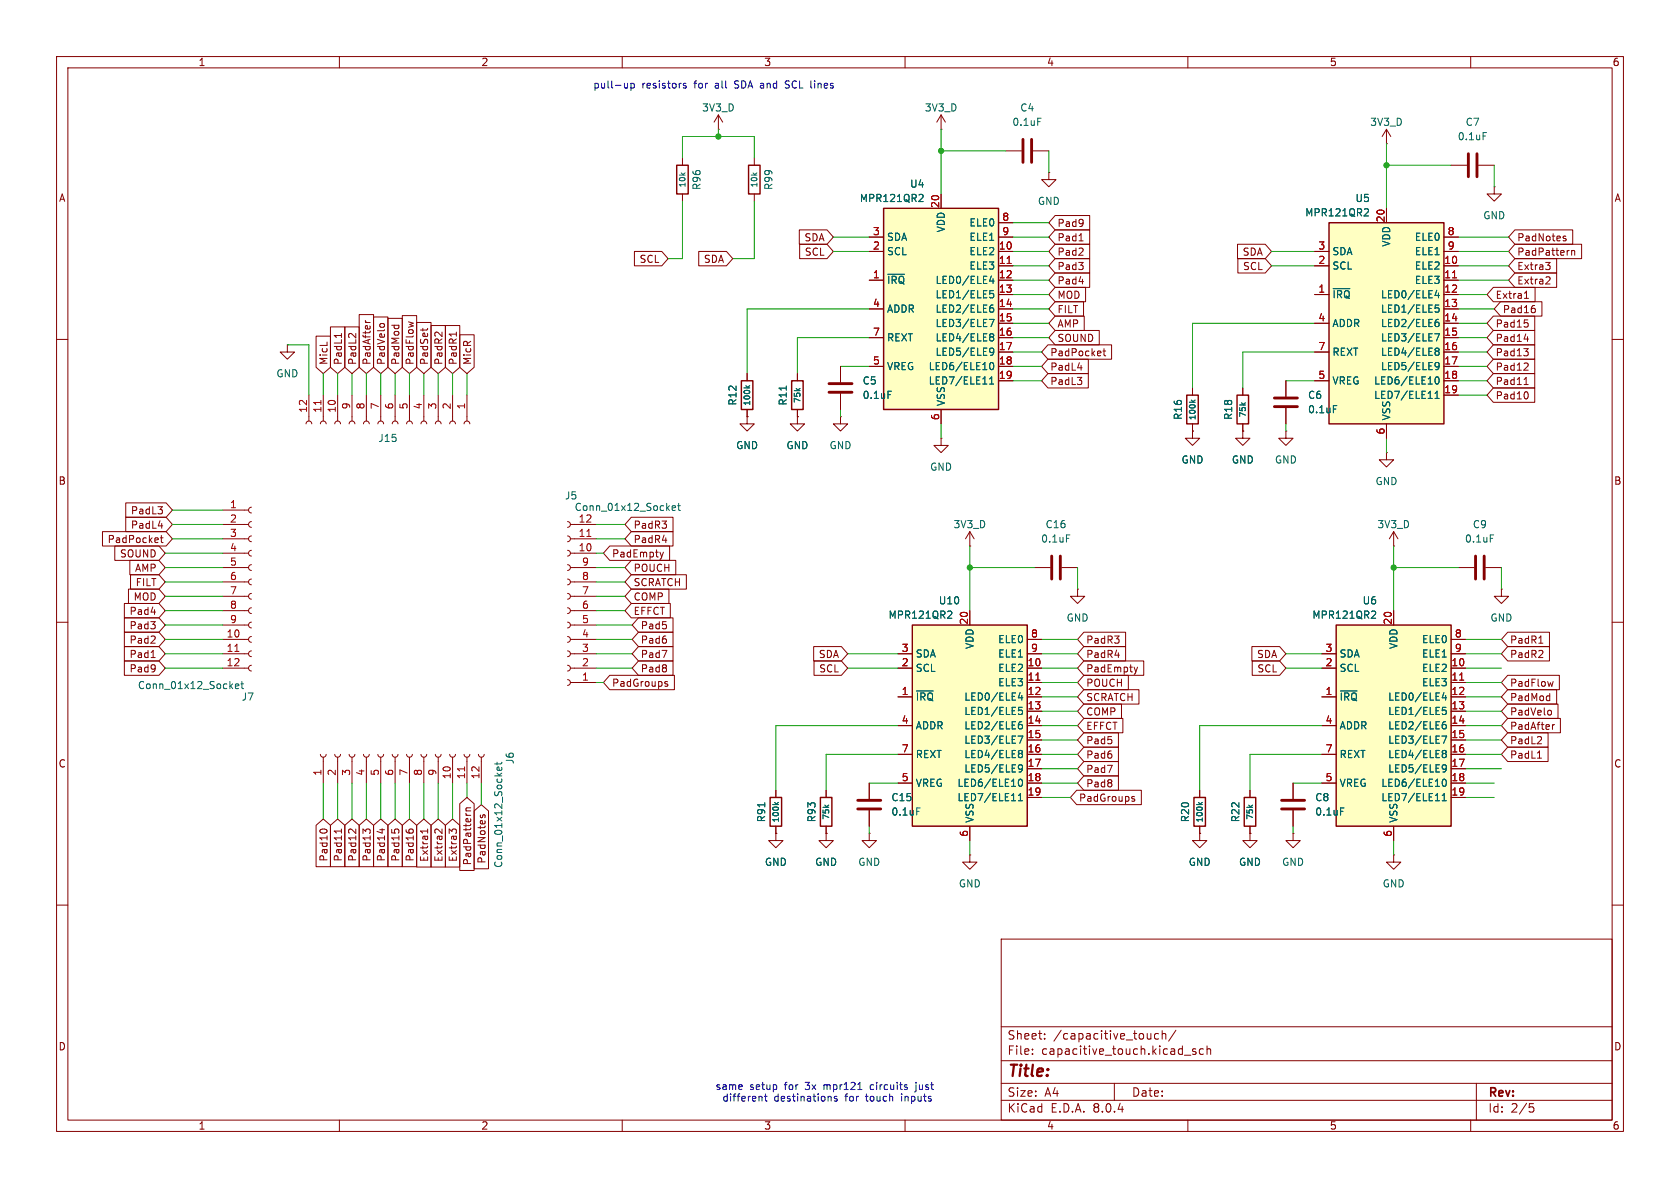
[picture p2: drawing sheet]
<svg xmlns="http://www.w3.org/2000/svg" width="297mm" height="210mm" viewBox="0 0 297 210" stroke-linecap="round" stroke-linejoin="round" font-family="sans-serif">
<g fill="none" stroke="#840000" stroke-width=".18">
<path d="M10 10h277v190h-277zM12 12h273v186h-273zM60 10v2M110 10v2M160 10v2M210 10v2M260 10v2M10 60h2M285 60h2M141 66v1.3M141 72.4v1.3M10 110h2"/>
<path d="M285 110h2M10 160h2M221 147.3v1.3h1.2l-1.2 1.3-1.3-1.3h1.3M221 147.3h.1M285 160h2M177 166h108v32h-108zM60 198v2M110 198v2M160 198v2M177 194.5h108M177 191.5h108M177 187.5h108"/>
<path d="M177 181.5h108M182.5 186.3v.1M182.5 185.5v.1M184.7 183.6v.1M184.7 182.8v.1M197 191.5v3M204.8 182.8l-.4-.1-.3 .3v.4l.1 .2h.6M205.5 182.8l.2-.1 .3 .1 .1 .9M205.5 182.2v1.5M207.9 182.1l-1.3 2M209.4 186.5h1.1M210 198v2"/>
<path d="M211.4 185.5l-.4-.1-.2 .2 .1 .2 .5 .2v.3h-.6M212.7 185.5l-.4-.1-.3 .3v.4l.2 .2h.5M213.4 185.5l.2-.1 .4 .1v.9M213.4 184.9v1.5M260 198v2M261 191.5v6.5M270.4 195.1h.7M270.5 195.7h.4l.3 .3-.2 .5-.5 .1"/>
</g>
<path d="M140 67.3h2v5.1h-2z" fill="none" stroke="#840000" stroke-width=".25"/>
<path d="M139 68.2v.8" fill="none" stroke="#006464" stroke-width=".18"/>
<path d="M236.2 110.5h20.3v35.6h-20.3z" fill="#ffffc2"/>
<path d="M236.2 110.5h20.3v35.6h-20.3z" fill="none" stroke="#840000" stroke-width=".25"/>
<g fill="none" stroke="#840000" stroke-width=".18">
<path d="M256.5 29.2h2.8M261.4 29.2h2.8M264.2 33v1.3h1.2l-1.2 1.3-1.3-1.3h1.3M264.2 33h.1M219.7 76.2v1.3h1.3l-1.3 1.2-1.3-1.2h1.3M219.7 76.2h.1M233.7 118.1h2.5M233.7 115.6h2.5M246.4 108v2.5M256.5 118.1h2.6M256.5 115.6h2.6M256.5 113h2.6"/>
<path d="M233.7 123.2h2.5M233.7 128.3h2.5M233.7 133.4h2.5M233.7 138.4h2.5M256.5 123.2h2.6M256.5 120.7h2.6M256.5 125.7h2.6M256.5 128.3h2.6M256.5 130.8h2.6M256.5 133.4h2.6M256.5 135.9h2.6M256.5 138.4h2.6"/>
<path d="M246.4 146.1v2.5M256.5 141h2.6"/>
</g>
<g fill="none" stroke="#006464" stroke-width=".18">
<path d="M262.2 23.4h.6M243 108l.2 .3-.1 .3-.7 .7h.8M237 122.1h2.9M254.9 130.1h.9l-.6 1.3M255 125h.6M255 125.6l.4-.1 .3 .3-.1 .4h-.6M255.1 128.1h.3l.3 .2-.1 .5h-.5M255.1 132.7h.3l.2 .1 .1 .2-.3 .2M255.1 135.3l.3-.1 .2 .1a.84 .84 0 0 1-.3 1.2h-.2M255.1 137.9l.2-.2a.68 .68 0 0 1 .4 .7 .68 .68 0 0 1-.4 .6l-.2-.1-.1-.4zM255.1 133.1l.1 .1M255.2 133.2h.2"/>
<path d="M255.2 133.2l-.1 .1M255.3 122.4l-.3 .9h.8M255.4 133.2l.3 .2-.1 .4-.2 .1h-.3M255.6 122.9v.9M255.6 127.6h-.4l-.2 .3M255.7 135.7l-.3 .3-.3-.1M255 141.5h.7M255 140.6l.3-.3v1.2"/>
</g>
<path d="M258.1 120.2h.7" fill="none" stroke="#a90000" stroke-width=".18"/>
<path d="M259.6 27.2v4M261.1 27.2v4" fill="none" stroke="#840000" stroke-width=".51"/>
<path d="M156.2 36.8h20.3v35.6h-20.3z" fill="#ffffc2"/>
<path d="M119.6 29.2h2.1v5.1h-2.1zM156.2 36.8h20.3v35.6h-20.3zM209.8 69.9h2v5h-2zM136.1 141h2.1v5.1h-2.1zM145 141h2.1v5.1h-2.1z" fill="none" stroke="#840000" stroke-width=".25"/>
<g fill="none" stroke="#840000" stroke-width=".18">
<path d="M120.6 27.9v1.3M120.6 34.3v1.3M166.4 34.3v2.5M176.5 39.4h2.6M177.8 26.7h2.8M182.6 26.7h2.8M245.1 25.4h.1M245.1 22.9l-.8 1.2M245.1 22.9v2.5M245.1 22.9l.8 1.2M153.7 49.5h2.5M153.7 44.5h2.5"/>
<path d="M153.7 54.6h2.5M153.7 59.7h2.5M153.7 41.9h2.5M176.5 49.5h2.6M176.5 44.5h2.6M176.5 47h2.6M176.5 52.1h2.6M176.5 54.6h2.6M176.5 57.2h2.6M176.5 59.7h2.6M176.5 41.9h2.6M50.8 61v1.2h1.3l-1.3 1.3-1.3-1.3h1.3"/>
<path d="M50.8 61h.1M54.1 74.9l.1-.3 .4-.2 .4 .2 .1 .3M54.6 69.9v4.5M56.6 74.9l.2-.3 .3-.2 .4 .2 .2 .3M57.1 69.9v4.5M59.2 74.9l.1-.3 .4-.2 .3 .2 .2 .3M59.7 69.9v4.5M61.7 74.9l.2-.3 .3-.2 .4 .2 .1 .3M62.2 69.9v4.5M64.3 74.9l.1-.3 .4-.2 .3 .2 .2 .3M64.8 69.9v4.5M66.8 74.9l.1-.3 .4-.2 .4 .2 .1 .3"/>
<path d="M67.3 69.9v4.5M69.3 74.9l.2-.3 .3-.2 .4 .2 .2 .3M69.8 69.9v4.5M71.9 74.9l.1-.3 .4-.2 .3 .2 .2 .3M72.4 69.9v4.5M74.4 74.9l.2-.3 .3-.2 .4 .2 .1 .3M74.9 69.9v4.5M77 74.9l.1-.3 .4-.2 .3 .2 .2 .3M77.5 69.9v4.5M79.5 74.9l.1-.3 .4-.2 .4 .2 .1 .3M80 69.9v4.5M82 74.9l.2-.3 .3-.2 .4 .2 .2 .3"/>
<path d="M82.5 69.9v4.5M153.7 64.8h2.5M166.4 72.4v2.5M176.5 62.2h2.6M176.5 64.8h2.6M176.5 67.3h2.6M210.8 68.6v1.3M210.8 74.9v1.3M245.1 80v1.3h1.3l-1.3 1.3-1.3-1.3h1.3M245.1 80h.1M246.4 96.5h.1M246.4 94l-.8 1.3"/>
<path d="M246.4 94v2.5M246.4 94l.7 1.3M257.8 100.3h2.8M262.6 100.3h2.8M56.6 133.4l.2 .3 .4 .2 .3-.2 .2-.3M57.1 133.9v4.5M59.2 133.4l.1 .3 .4 .2 .4-.2 .1-.3M59.7 133.9v4.5M61.7 133.4l.2 .3 .3 .2 .4-.2 .1-.3M62.2 133.9v4.5M64.3 133.4l.1 .3 .4 .2 .3-.2 .2-.3M64.8 133.9v4.5"/>
<path d="M66.8 133.4l.2 .3 .3 .2 .4-.2 .1-.3M67.3 133.9v4.5M69.3 133.4l.2 .3 .4 .2 .3-.2 .2-.3M69.8 133.9v4.5M71.9 133.4l.1 .3 .4 .2 .4-.2 .1-.3M72.4 133.9v4.5M74.4 133.4l.2 .3 .3 .2 .4-.2 .1-.3M74.9 133.9v4.5M77 133.4l.1 .3 .4 .2 .3-.2 .2-.3M77.5 133.9v4.5M79.5 133.4l.2 .3 .3 .2 .4-.2 .1-.3M80 133.9v4.5"/>
<path d="M82 133.4l.2 .3 .4 .2 .3-.2 .2-.3M82.5 133.9v4.5M84.6 133.4l.1 .3 .4 .2 .4-.2 .1-.3M85.1 133.9v4.5M137.2 139.7v1.3M146 139.7v1.3M153.7 138.4v2.8M137.2 147.3v1.3h1.2l-1.2 1.3-1.3-1.3h1.3M137.2 147.3h.1M137.2 146.1v1.2M146 147.3v1.3h1.3l-1.3 1.3-1.2-1.3h1.2M146 147.3h.1"/>
<path d="M146 146.1v1.2M153.7 147.3v1.3h1.2l-1.2 1.3-1.3-1.3h1.3M153.7 147.3h.1M153.7 143.3v2.8M171.4 151.1v1.3h1.3l-1.3 1.3-1.2-1.3h1.2M171.4 151.1h.1"/>
</g>
<g fill="none" stroke="#006464" stroke-width=".18">
<path d="M162.9 34.4l.3 .2-.1 .3-.7 .7h.8M183.5 20.9h.6M156.9 48.5h3M174.9 56.5h.8l-.5 1.2M175 51.4h.6M175 51.9h.4l.3 .2-.1 .5h-.6M175.1 54.5l.3-.1 .3 .2-.1 .5h-.5M175.1 59.1l.3-.1 .2 .1 .1 .2-.3 .2M175.1 59.5h.1M175.2 59.5h.2M175.2 59.5l-.1 .1M175.3 48.8l-.3 .9h.7"/>
<path d="M175.4 59.5l.3 .3-.1 .3-.2 .2-.3-.1M175.6 49.3v.8M175.6 53.9l-.4 .1-.2 .2M175 67.9h.7M175 67l.3-.4v1.3M175.1 61.6l.3-.1 .2 .2a.84 .84 0 0 1-.3 1.1h-.2M175.1 64.1h.2a.68 .68 0 0 1 .4 .6 .68 .68 0 0 1-.4 .6 .84 .84 0 0 1-.2-1.2zM175.7 62.1l-.3 .2h-.3M210.6 70.7l.4 .4M211.3 70.7l-.4 .3M263.5 94.6h.6M87.9 134.7v.5"/>
<path d="M88.7 135.6v.4l-.2 .2-.6-.1v-.5h.3l.1 .6M88.7 134.7l-.2 .3h-1.1M135.2 141.9v.7M136.9 141.8l.4 .4M137.6 141.8l-.4 .3M162.1 142.8h.6"/>
</g>
<path d="M178 46.6h.8M56.7 70.8v.7M82.1 135.6v.7" fill="none" stroke="#a90000" stroke-width=".18"/>
<path d="M180.8 24.6v4.1M182.4 24.6v4.1M260.9 98.3v4.1M262.4 98.3v4.1M151.6 141.5h4.1M151.6 143h4.1" fill="none" stroke="#840000" stroke-width=".51"/>
<path d="M161.3 110.5h20.3v35.6h-20.3z" fill="#ffffc2"/>
<path d="M132.3 29.2h2.1v5.1h-2.1zM131.1 67.3h2v5.1h-2zM218.7 69.9h2v5h-2zM161.3 110.5h20.3v35.6h-20.3z" fill="none" stroke="#840000" stroke-width=".25"/>
<g fill="none" stroke="#840000" stroke-width=".18">
<path d="M127 22.9h.1M127 20.3l-.8 1.3M127 20.3v2.6M127 20.3l.8 1.3M133.3 27.9v1.3M133.3 34.3v1.3M166.4 22.9h.1M166.4 20.3l-.8 1.3M166.4 20.3v2.6M166.4 20.3l.7 1.3M185.4 30.5v1.3h1.3l-1.3 1.2-1.3-1.2h1.3M185.4 30.5h.1"/>
<path d="M132.1 73.7v1.2h1.2l-1.2 1.3-1.3-1.3h1.3M132.1 73.7h.1M132.1 66v1.3M132.1 72.4v1.3M141 73.7v1.2h1.2l-1.2 1.3-1.3-1.3h1.3M141 73.7h.1M148.6 73.7v1.2h1.3l-1.3 1.3-1.3-1.3h1.3M148.6 73.7h.1M148.6 64.8v2.8M148.6 69.6v2.8M166.4 77.5v1.2h1.2l-1.2 1.3-1.3-1.3h1.3M166.4 77.5h.1"/>
<path d="M210.8 76.2v1.3h1.3l-1.3 1.2-1.3-1.2h1.3M210.8 76.2h.1M219.7 68.6v1.3M219.7 74.9v1.3M227.3 76.2v1.3h1.3l-1.3 1.2-1.2-1.2h1.2M227.3 76.2h.1M39.4 92.7h4.5M39.4 95.3h4.5M39.4 97.8h4.5M39.4 90.2h4.5M44.4 99.8l-.3 .2-.2 .3 .2 .4 .3 .1M44.4 97.3l-.3 .1-.2 .4 .2 .3 .3 .2"/>
<path d="M44.4 94.7l-.3 .2-.2 .4 .2 .3 .3 .2M44.4 92.2l-.3 .2-.2 .3 .2 .4 .3 .1M44.4 89.7l-.3 .1-.2 .4 .2 .3 .3 .2M100.3 92.2l.4 .2 .1 .3-.1 .4-.4 .1M100.3 94.7l.4 .2 .1 .4-.1 .3-.4 .2M100.3 97.3l.4 .1 .1 .4-.1 .3-.4 .2M100.3 99.8l.4 .2 .1 .3-.1 .4-.4 .1M100.8 92.7h4.6M100.8 95.3h4.6M100.8 97.8h4.6M171.4 96.5h.1M171.4 94v2.5"/>
<path d="M171.4 94l-.7 1.3M171.4 94l.8 1.3M39.4 118.1h4.5M39.4 115.6h4.5M39.4 113h4.5M39.4 100.3h4.5M39.4 102.9h4.5M39.4 105.4h4.5M39.4 108h4.5M39.4 110.5h4.5M44.4 117.6l-.3 .2-.2 .3 .2 .4 .3 .1M44.4 115.1l-.3 .1-.2 .4 .2 .3 .3 .2"/>
<path d="M44.4 112.5l-.3 .2-.2 .3 .2 .4 .3 .1M44.4 110l-.3 .1-.2 .4 .2 .3 .3 .2M44.4 107.4l-.3 .2-.2 .4 .2 .3 .3 .2M44.4 104.9l-.3 .2-.2 .3 .2 .4 .3 .1M44.4 102.4l-.3 .1-.2 .4 .2 .3 .3 .2M100.3 102.4l.4 .1 .1 .4-.1 .3-.4 .2M100.3 104.9l.4 .2 .1 .3-.1 .4-.4 .1M100.3 107.4l.4 .2 .1 .4-.1 .3-.4 .2M100.3 110l.4 .1 .1 .4-.1 .3-.4 .2M100.3 112.5l.4 .2 .1 .3-.1 .4-.4 .1M100.3 115.1l.4 .1 .1 .4-.1 .3-.4 .2M100.3 117.6l.4 .2 .1 .3-.1 .4-.4 .1"/>
<path d="M100.8 118.1h4.6M100.8 115.6h4.6M100.8 113h4.6M100.8 100.3h4.6M100.8 102.9h4.6M100.8 105.4h4.6M100.8 108h4.6M100.8 110.5h4.6M158.7 118.1h2.6M158.7 115.6h2.6M171.4 108v2.5M181.6 118.1h2.5"/>
<path d="M181.6 115.6h2.5M181.6 113h2.5M182.9 100.3h2.8M187.7 100.3h2.8M190.5 104.1v1.3h1.3l-1.3 1.3-1.3-1.3h1.3M190.5 104.1h.1M265.4 104.1v1.3h1.3l-1.3 1.3-1.2-1.3h1.2M265.4 104.1h.1M100.3 120.1l.4 .2 .1 .4-.1 .3-.4 .2M100.8 120.7h4.6M158.7 123.2h2.6M158.7 128.3h2.6"/>
<path d="M158.7 133.4h2.6M158.7 138.4h2.6M181.6 123.2h2.5M181.6 120.7h2.5M181.6 125.7h2.5M181.6 128.3h2.5M181.6 130.8h2.5M181.6 133.4h2.5M181.6 135.9h2.5M181.6 138.4h2.5M228.6 138.4v2.8M171.4 146.1v2.5"/>
<path d="M181.6 141h2.5M228.6 143.3v2.8M246.4 151.1v1.3h1.2l-1.2 1.3-1.3-1.3h1.3M246.4 151.1h.1"/>
</g>
<g fill="none" stroke="#006464" stroke-width=".18">
<path d="M131.9 68.2l.4 .4M132.5 68.2l-.3 .3M157 69.2h.6M118.8 89.8l.6-.1v-.2l-.4-.1-.2 .2 .1 .6h.5M119.8 89.4h.5M120 89v1.1l.3 .1M188.5 94.6h.6M168 108l.3 .3-.1 .3-.7 .7h.8M41.6 121.3l.6-.1v-.2l-.4-.1-.2 .2 .1 .6h.5M42.6 120.9h.5M42.8 120.5v1.1l.3 .1M162 122.1h3"/>
<path d="M180 130.1h.8l-.5 1.3M180.1 125h.6M180.1 125.6l.4-.1 .3 .3-.2 .4h-.5M180.2 128.1h.3l.3 .2-.2 .5h-.4M180.2 132.7h.3l.2 .1 .1 .2-.3 .2M180.2 135.3l.3-.1 .2 .1a.84 .84 0 0 1-.3 1.2h-.2M180.2 133.1l.1 .1M180.2 137.8l.1-.1a.68 .68 0 0 1 .5 .7 .68 .68 0 0 1-.5 .6 .84 .84 0 0 1-.1-1.2zM180.3 133.2h.2M180.3 133.2l-.1 .1M180.3 122.4l-.3 .9h.8M180.5 133.2l.3 .2-.1 .4-.2 .1h-.3"/>
<path d="M180.6 122.9v.9M180.6 127.6h-.3l-.2 .3M180.8 135.7l-.3 .3-.3-.1M180 141.5h.8M180 140.6l.4-.3v1.2M237 142.8h.6"/>
</g>
<path d="M103.7 94.8h.8M41.5 115.2h.7M183.1 120.2h.7" fill="none" stroke="#a90000" stroke-width=".18"/>
<path d="M146.6 67.8h4M146.6 69.3h4M185.9 98.3v4.1M187.5 98.3v4.1M226.6 141.5h4M226.6 143h4" fill="none" stroke="#840000" stroke-width=".51"/>
<path d="M234.9 39.4h20.4v35.5h-20.4z" fill="#ffffc2"/>
<path d="M234.9 39.4h20.4v35.5h-20.4zM211.1 141h2v5.1h-2zM220 141h2v5.1h-2z" fill="none" stroke="#840000" stroke-width=".25"/>
<g fill="none" stroke="#840000" stroke-width=".18">
<path d="M166.4 34.3v2.5M176.5 39.4h2.6M186.5 38.1h6.1v2.5h-6.1l-1.1-1.2zM245.1 36.8v2.6M55.9 59.4h2.5v5.5l-1.3 1.1-1.2-1.1zM58.4 57.8h2.6v7.1l-1.3 1.1-1.3-1.1zM60.4 58.9v.8M61 57.8h2.5v7.1l-1.3 1.1-1.2-1.1zM61.8 59h.4M62.9 58.9v.8M63.5 55.6h2.5v9.3l-1.2 1.1-1.3-1.1zM64.6 57h.8"/>
<path d="M64.6 56.6l.2 .4M66 56h2.6v8.9l-1.3 1.1-1.3-1.1zM67.1 57.4l.3-.2h.3l.3 .2M68.6 56.3h2.5v8.6l-1.3 1.1-1.2-1.1zM69.3 57.5h1.2M69.7 57.5v.1M70.5 57.5v.1M71.1 55.8h2.6v9.1l-1.3 1.1-1.3-1.1zM72.2 56.9l.9 .2-.6 .3M73.7 57h2.5v7.9l-1.3 1.1-1.2-1.1zM74.8 58v.5M75.6 58l-.1 .3"/>
<path d="M76.2 57.5h2.5v7.4l-1.2 1.1-1.3-1.1zM78.7 57.5h2.6v7.4l-1.3 1.1-1.3-1.1zM80.7 58.7v.7M81.3 59.2h2.5v5.7l-1.3 1.1-1.2-1.1zM112.2 44.4h4.8l1.1 1.3-1.1 1.3h-4.8zM123.5 44.4h4.9l1.1 1.3-1.1 1.3h-4.9zM141.3 40.6h4.9l1.1 1.3-1.1 1.3h-4.9zM141.4 43.2h4.8l1.1 1.3-1.1 1.2h-4.8zM153.7 49.5h2.5M153.7 54.6h2.5M153.7 59.7h2.5M153.7 44.5h2.5"/>
<path d="M153.7 41.9h2.5M176.5 52.1h2.6M176.5 47h2.6M176.5 49.5h2.6M176.5 54.6h2.6M176.5 57.2h2.6M176.5 59.7h2.6M176.5 44.5h2.6M176.5 41.9h2.6M186.5 50.8h5.4v2.5h-5.4l-1.1-1.2zM186.5 45.7h6.1v2.6h-6.1l-1.1-1.3zM186.5 40.6h6.1v2.6h-6.1l-1.1-1.3z"/>
<path d="M186.5 43.2h6.1v2.5h-6.1l-1.1-1.2zM186.5 48.3h6.1v2.5h-6.1l-1.1-1.3zM186.5 53.3h5.1v2.6h-5.1l-1.1-1.3zM186.5 55.9h5.2v2.5h-5.2l-1.1-1.2zM186.5 58.4h7.8v2.6h-7.8l-1.1-1.3zM190.8 42.6h.7M190.8 49.8h.7M218.8 43.2h4.9l1.1 1.3-1.1 1.2h-4.9zM218.8 45.7h4.9l1.1 1.3-1.1 1.3h-4.9zM232.4 52.1h2.5M232.4 47h2.5M232.4 57.2h2.5"/>
<path d="M232.4 44.5h2.5M255.3 52.1h2.5M255.3 47h2.5M255.3 49.5h2.5M255.3 54.6h2.5M255.3 57.2h2.5M255.3 59.7h2.5M255.3 44.5h2.5M255.3 41.9h2.5M264 50.8h7.4v2.5h-7.4l-1.1-1.2zM264 58.4h7.3v2.6h-7.3l-1.1-1.3zM264 55.9h7.3v2.5h-7.3l-1.1-1.2z"/>
<path d="M265.3 53.3h7.3v2.6h-7.3l-1.1-1.3zM267.8 45.7h7.4v2.6h-7.4l-1.1-1.3zM267.8 48.3h7.4v2.5h-7.4l-1.1-1.3zM267.8 40.6h10.2v2.6h-10.2l-1.1-1.3zM267.8 43.2h11.8v2.5h-11.8l-1.1-1.2zM269.4 59.9h.8M269.5 52.7h.7M269.5 56.6h.6M269.6 51.8l.3-.3v1.2M269.9 57l.3 .3v.3l-.3 .2M270 59.5v.9M271.1 54h.2"/>
<path d="M271.2 54.5l.2 .2v.3l-.2 .3M273.2 46.4h.8l-.4 .5M273.5 48.9l.4 .1 .1 .3-.8 .9h.8M273.8 46.9l.2 .2v.3l-.2 .3M276.4 42.1l.4 .1 .1 .2-.2 .2-.4-.1M276.4 41.8h.4M277.8 44.3v.8M277.8 44.4l.2-.1h.3l.1 .8M132.1 73.7h.1M132.1 66v1.3M132.1 72.4v1.3M141 73.7h.1"/>
<path d="M141 66v1.3M141 72.4v1.3M148.6 64.8v2.8M148.6 69.6v2.8M153.7 64.8h2.5M166.4 72.4v2.5M176.5 62.2h2.6M176.5 64.8h2.6M176.5 67.3h2.6M185.3 66h7.1v2.6h-7.1l-1.2-1.3zM185.3 63.5h7.1v2.5h-7.1l-1.2-1.2zM185.3 61h11.2v2.5h-11.2l-1.2-1.3z"/>
<path d="M190.5 65h.8M195 62.1h.5M195.2 61.6v1.1l.3 .2M210.8 76.2h.1M210.8 68.6v1.3M210.8 74.9v1.3M219.7 76.2h.1M219.7 68.6v1.3M219.7 74.9v1.3M227.3 67.3v2.8M227.3 72.1v2.8M232.4 62.2h2.5"/>
<path d="M232.4 67.3h2.5M245.1 74.9v2.6M255.3 62.2h2.5M255.3 64.8h2.5M255.3 67.3h2.5M255.3 69.9h2.5M264 63.5h7.3v2.5h-7.3l-1.1-1.2zM264 66h7.3v2.6h-7.3l-1.1-1.3zM264 68.6h7.3v2.5h-7.3l-1.1-1.2zM264 61h7.3v2.5h-7.3l-1.1-1.3zM269.4 61.6h.8l-.5 .5M269.4 68h.8"/>
<path d="M269.7 66.9l.1-.2v1.3M269.9 64.2l.3 .2-.1 .3-.7 .7h.8M269.9 62.1l.3 .3v.3l-.3 .2M270 69.3l.2 .4-.2 .8M18.1 94h11.3l1.1 1.3-1.1 1.2h-11.3zM20.3 96.5h7.8l1.1 1.3-1.1 1.3h-7.8zM22.2 88.9h7.2l1.1 1.3-1.1 1.2h-7.2zM22.2 91.4h7.2l1.1 1.3-1.1 1.3h-7.2zM23 99.1h5.1l1.1 1.2-1.1 1.3h-5.1zM28 93h.8M28.3 95.1h.5M28.5 94.7v1l.3 .2"/>
<path d="M107.8 96.5h10.6v2.6h-10.6l-1.1-1.3zM111.6 91.4h7.4v2.6h-7.4l-1.1-1.3zM111.6 94h7.4v2.5h-7.4l-1.1-1.2zM111.6 99.1h7.9v2.5h-7.9l-1.1-1.3zM116.7 97.6l.3 .9M117 98.5l-.1 .3M117.3 97.6l-.3 .9M22 106.7h6.1l1.1 1.3-1.1 1.2h-6.1zM22 109.2h6.1l1.1 1.3-1.1 1.3h-6.1zM22 111.8h6.1l1.1 1.2-1.1 1.3h-6.1zM22 116.8h6.1l1.1 1.3-1.1 1.3h-6.1zM22 114.3h6.1l1.1 1.3-1.1 1.2h-6.1z"/>
<path d="M22.7 104.1h5.4l1.1 1.3-1.1 1.3h-5.4zM23.1 101.6h5l1.1 1.3-1.1 1.2h-5zM26.7 108.2h.8M26.7 116.2h.7M107.8 119.4h11.4v2.5h-11.4l-1.1-1.2zM111.6 104.1h6.7v2.6h-6.7l-1.1-1.3zM111.6 106.7h6.9v2.5h-6.9l-1.1-1.2zM111.6 101.6h9.7v2.5h-9.7l-1.1-1.2zM112.9 109.2h6.1v2.6h-6.1l-1.1-1.3zM112.9 111.8h6.1v2.5h-6.1l-1.1-1.3zM112.9 114.3h6.1v2.5h-6.1l-1.1-1.2zM112.9 116.8h6.1v2.6h-6.1l-1.1-1.3z"/>
<path d="M117 115h.9l-.6 1.2M143.8 114.3h4.9l1.2 1.3-1.2 1.2h-4.9zM143.9 116.8h4.8l1.2 1.3-1.2 1.3h-4.8zM158.7 118.1h2.6M158.7 115.6h2.6M171.4 108v2.5M181.6 118.1h2.5M181.6 115.6h2.5M181.6 113h2.5M191.6 114.3h7.4v2.5h-7.4l-1.1-1.2zM191.6 119.4h7.9v2.5h-7.9l-1.1-1.2zM191.6 116.8h10.6v2.6h-10.6l-1.1-1.3z"/>
<path d="M191.6 111.8h7.4v2.5h-7.4l-1.1-1.3zM200.5 117.9l.3 .9M200.8 118.8l-.1 .3M201.1 117.9l-.3 .9M221.3 114.3h4.9l1.1 1.3-1.1 1.2h-4.9zM221.4 116.8h4.8l1.1 1.3-1.1 1.3h-4.8zM233.7 118.1h2.5M233.7 115.6h2.5M246.4 108v2.5M256.5 118.1h2.6M256.5 115.6h2.6M256.5 113h2.6"/>
<path d="M266.5 114.3h7.4v2.5h-7.4l-1.1-1.2zM266.5 111.8h7.4v2.5h-7.4l-1.1-1.3zM266.5 119.4h9.2v2.5h-9.2l-1.1-1.2zM272 113.7h.8M117.6 120.8l.4 .2 .1 .1-.2 .2h-.4M117.6 120.5h.4M137.2 139.7v1.3M146 139.7v1.3M153.7 138.4v2.8M158.7 123.2h2.6M158.7 128.3h2.6M158.7 133.4h2.6"/>
<path d="M158.7 138.4h2.6M181.6 123.2h2.5M181.6 120.7h2.5M181.6 125.7h2.5M181.6 128.3h2.5M181.6 130.8h2.5M181.6 133.4h2.5M181.6 135.9h2.5M181.6 138.4h2.5M190.3 139.7h11.5v2.5h-11.5l-1.1-1.2zM191.6 121.9h9.8v2.6h-9.8l-1.1-1.3zM191.6 124.5h6.7v2.5h-6.7l-1.1-1.3z"/>
<path d="M191.6 127h6.9v2.5h-6.9l-1.1-1.2zM191.6 129.5h6.1v2.6h-6.1l-1.1-1.3zM191.6 132.1h6.1v2.5h-6.1l-1.1-1.2zM191.6 134.6h6.1v2.6h-6.1l-1.1-1.3zM191.6 137.2h6.1v2.5h-6.1l-1.1-1.3zM195.8 135.3h.8l-.5 1.3M212.1 139.7v1.3M221 139.7v1.3M228.6 138.4v2.8M233.7 123.2h2.5M233.7 128.3h2.5M233.7 133.4h2.5"/>
<path d="M233.7 138.4h2.5M256.5 123.2h2.6M256.5 120.7h2.6M256.5 125.7h2.6M256.5 128.3h2.6M256.5 130.8h2.6M256.5 133.4h2.6M256.5 135.9h2.6M256.5 138.4h2.6M266.5 121.9h8.7v2.6h-8.7l-1.1-1.3zM266.5 124.5h8.9v2.5h-8.9l-1.1-1.3zM266.5 129.5h7.2v2.6h-7.2l-1.1-1.3z"/>
<path d="M266.5 127h9.4v2.5h-9.4l-1.1-1.2zM266.5 132.1h7.2v2.5h-7.2l-1.1-1.2zM271.7 131.5h.8M271.8 134h.7M272.5 130.3v.5M273.9 123l.1 .1M274 122.6v1.3M274 123.8l-.1 .1M274 125.6l.3 .2v.4l-.3 .2M274.5 128.1v.8M274.6 120.5l-.3 .8-.2-.6M274.8 128.1l-.3 .2"/>
<path d="M55.9 145.9l1.2-1.1 1.3 1.1v7.3h-2.5zM56.6 146.9a.79 .79 0 0 1 1.2 0M58.4 145.9l1.3-1.1 1.3 1.1v7.3h-2.6zM60.4 146.6v.7M60.4 146.9h-1.3l.2 .1M61 145.9l1.2-1.1 1.3 1.1v7.3h-2.5zM62.9 146.6v.7l-.7-.7h-.3l-.3 .2M63.5 145.9l1.3-1.1 1.2 1.1v7.3h-2.5zM64.7 147l-.5-.4v.7M64.7 146.8l.2-.2h.3l.2 .2M66 145.9l1.3-1.1 1.3 1.1v7.3h-2.6zM67.1 146.7h.9"/>
<path d="M67.6 146.5v.8M68.6 145.9l1.2-1.1 1.3 1.1v7.3h-2.5zM69.3 146.6v.6M69.7 146.8l.3-.2h.3l.2 .2M71.1 145.9l1.3-1.1 1.3 1.1v7.3h-2.6zM71.8 146.7v.2M72.3 146.8l.2-.2h.3l.3 .2M73.7 145.9l1.2-1.1 1.3 1.1v7.4h-2.5zM75.6 146.6v.7M75.6 146.9h-1.3l.3 .3M76.2 145.9l1.3-1.1 1.2 1.1v7.4h-2.5zM78.1 146.6v.7l-.9-.7-.3 .1v.4"/>
<path d="M78.7 145.9l1.3-1.1 1.3 1.1v7.4h-2.6zM79.9 146.8l.2-.2h.3l.3 .2M79.9 147l-.5-.4v.7M81.3 142.1l1.2-1.1 1.3 1.1v11.8h-2.5zM82.4 143.3h.8M83.2 142.8l-.8 .1v.3l.1 .1M83.8 143.4l1.3-1.2 1.3 1.2v10.2h-2.6zM85 144.1v.4M85.3 144.5l.1-.4 .2-.1 .2 .2-.1 .4M137.2 147.3h.1M137.2 146.1v1.2M146 147.3h.1"/>
<path d="M146 146.1v1.2M153.7 143.3v2.8M171.4 146.1v2.5M181.6 141h2.5M200.1 141.2l.5 .1v.2l-.2 .1h-.3M200.1 140.9h.5M212.1 147.3v1.3h1.3l-1.3 1.3-1.3-1.3h1.3M212.1 147.3h.1M212.1 146.1v1.2M221 147.3h.1M221 146.1v1.2M228.6 147.3v1.3h1.3l-1.3 1.3-1.3-1.3h1.3"/>
<path d="M228.6 147.3h.1M228.6 143.3v2.8M246.4 146.1v2.5M256.5 141h2.6"/>
</g>
<g fill="none" stroke="#006464" stroke-width=".18">
<path d="M162.9 34.4l.3 .2-.1 .3-.7 .7h.8M241.7 36.9l.2 .2v.3l-.8 .8h.8M156.9 48.5h3M174.9 56.5h.8l-.5 1.2M175 51.4h.6M175 51.9h.4l.3 .2-.1 .5h-.6M175.1 54.5l.3-.1 .3 .2-.1 .5h-.5M175.1 59.1l.3-.1 .2 .1 .1 .2-.3 .2M175.1 59.5h.1M175.2 59.5h.2M175.2 59.5l-.1 .1M175.3 48.8l-.3 .9h.7"/>
<path d="M175.4 59.5l.3 .3-.1 .3-.2 .2-.3-.1M175.6 53.9l-.4 .1-.2 .2M175.6 49.3v.8M235.7 51h2.9M253.6 59h.9l-.6 1.3M253.8 53.9h.6M253.8 54.5l.4-.1 .2 .2-.1 .5h-.5M253.8 57l.4-.1 .2 .3-.1 .5h-.5M254 51.3l-.3 .9h.8M254.3 51.8v.8M254.3 56.5h-.4l-.1 .3M131.9 68.2l.4 .4"/>
<path d="M132.5 68.2l-.3 .3M139 68.2v.8M157 69.2h.6M175 67.9h.7M175 67l.3-.4v1.3M175.1 61.6l.3-.1 .2 .2a.84 .84 0 0 1-.3 1.1h-.2M175.1 64.1h.2a.68 .68 0 0 1 .4 .6 .68 .68 0 0 1-.4 .6 .84 .84 0 0 1-.2-1.2zM175.7 62.1l-.3 .2h-.3M210.6 70.7l.4 .4M211.3 70.7l-.4 .3M235.7 71.7h.6M253.7 70.4h.7"/>
<path d="M253.7 69.5l.4-.3v1.2M253.8 61.6l.4-.1 .2 .2v.1l-.2 .3M253.8 64.1h.4l.2 .1a.84 .84 0 0 1-.3 1.1h-.3M253.8 62l.1 .1M253.9 66.7l.1-.1a.68 .68 0 0 1 .4 .7 .68 .68 0 0 1-.4 .6 .84 .84 0 0 1-.1-1.2zM253.9 62.1h.3M253.9 62.1h-.1M254.2 62.1l.2 .2v.4l-.2 .1-.4-.1M254.4 64.6l-.2 .3-.4-.1M168 108l.3 .3-.1 .3-.7 .7h.8M243 108l.2 .3-.1 .3-.7 .7h.8M162 122.1h3"/>
<path d="M180 130.1h.8l-.5 1.3M180.1 125h.6M180.1 125.6l.4-.1 .3 .3-.2 .4h-.5M180.2 128.1h.3l.3 .2-.2 .5h-.4M180.2 132.7h.3l.2 .1 .1 .2-.3 .2M180.2 135.3l.3-.1 .2 .1a.84 .84 0 0 1-.3 1.2h-.2M180.2 133.1l.1 .1M180.2 137.8l.1-.1a.68 .68 0 0 1 .5 .7 .68 .68 0 0 1-.5 .6 .84 .84 0 0 1-.1-1.2zM180.3 133.2h.2M180.3 133.2l-.1 .1M180.3 122.4l-.3 .9h.8M180.5 133.2l.3 .2-.1 .4-.2 .1h-.3"/>
<path d="M180.6 122.9v.9M180.6 127.6h-.3l-.2 .3M180.8 135.7l-.3 .3-.3-.1M237 122.1h2.9M254.9 130.1h.9l-.6 1.3M255 125h.6M255 125.6l.4-.1 .3 .3-.1 .4h-.6M255.1 128.1h.3l.3 .2-.1 .5h-.5M255.1 132.7h.3l.2 .1 .1 .2-.3 .2M255.1 135.3l.3-.1 .2 .1a.84 .84 0 0 1-.3 1.2h-.2M255.1 137.9l.2-.2a.68 .68 0 0 1 .4 .7 .68 .68 0 0 1-.4 .6l-.2-.1-.1-.4zM255.1 133.1l.1 .1"/>
<path d="M255.2 133.2h.2M255.2 133.2l-.1 .1M255.3 122.4l-.3 .9h.8M255.4 133.2l.3 .2-.1 .4-.2 .1h-.3M255.6 127.6h-.4l-.2 .3M255.6 122.9v.9M255.7 135.7l-.3 .3-.3-.1M135.2 141.9v.7M136.9 141.8l.4 .4M137.6 141.8l-.4 .3M162.1 142.8h.6M180 141.5h.8"/>
<path d="M180 140.6l.4-.3v1.2M211.9 141.8l.4 .4M212.6 141.8l-.4 .3M237 142.8h.6M255 141.5h.7M255 140.6l.3-.3v1.2"/>
</g>
<path d="M178 46.6h.8M256.8 49.1h.7M183.1 120.2h.7M258.1 120.2h.7" fill="none" stroke="#a90000" stroke-width=".18"/>
<path d="M225.3 70.4h4.1M225.3 71.9h4.1" fill="none" stroke="#840000" stroke-width=".51"/>
<g fill="none" stroke="#0000c2" stroke-width=".18">
<path d="M110.9 14.7v.9M110.9 15.4l-.3 .2M111.5 14.8l.4-.1 .2 .3-.1 .5h-.5M111.5 14.7v1.3M121.3 14.8l-.3-.1-.2 .2 .1 .2 .4 .1v.3h-.5M138.8 15.5l.5 .1M139.4 14.3h-.3l-.3 .2 .1 .3 .4 .2M134.7 193.9v.7M135.3 193.4v1.1l.3 .1M146.9 193.9v.7M147.5 193.9v.3l.5 .1v.2l-.2 .1h-.3M151.7 192.6h.7"/>
<path d="M154.1 191.8l-.3 .2v.4l.3 .2M161.9 191.3v.2M161.9 191.8v1l-.2 .2"/>
</g>
<g fill="none" stroke="#009600" stroke-width=".18">
<path d="M120.6 27.9v-3.8h12.7v3.8M120.6 35.6v10.1h-2.5M127 22.9v1.2M133.3 35.6v10.1h-3.8M166.4 22.9v11.4M166.4 26.7h11.4M179.1 39.4h6.3M185.4 26.7v3.8M245.1 25.4v11.4M245.1 29.2h11.4M264.2 29.2v3.8M147.3 41.9h6.4"/>
<path d="M147.3 44.5h6.4M153.7 59.7h-12.7v6.3M153.7 54.6h-21.6v11.4M179.1 41.9h6.3M179.1 44.5h6.3M179.1 59.7h6.3M179.1 52.1h6.3M179.1 54.6h6.3M179.1 57.2h6.3M179.1 47h6.3M179.1 49.5h6.3M224.8 44.5h7.6"/>
<path d="M224.8 47h7.6M232.4 57.2h-21.6v11.4M257.8 41.9h8.9M257.8 44.5h8.9M257.8 59.7h5.1M257.8 52.1h5.1M257.8 54.6h6.4M257.8 57.2h5.1M257.8 47h8.9M257.8 49.5h8.9M50.8 61h3.8v8.9M57.1 66v3.9"/>
<path d="M59.7 66v3.9M62.2 66v3.9M64.8 66v3.9M67.3 66v3.9M69.8 66v3.9M72.4 66v3.9M74.9 66v3.9M77.5 66v3.9M80 66v3.9M82.5 66v3.9M148.6 72.4v1.3M148.6 64.8h5.1"/>
<path d="M166.4 74.9v2.6M179.1 67.3h5M179.1 62.2h5M179.1 64.8h5M227.3 67.3h5.1M227.3 74.9v1.3M232.4 62.2h-12.7v6.4M245.1 77.5v2.5M257.8 67.3h5.1M257.8 62.2h5.1M257.8 64.8h5.1M257.8 69.9h5.1"/>
<path d="M29.2 97.8h10.2M30.5 90.2h8.9M30.5 92.7h8.9M30.5 95.3h8.9M105.4 97.8h1.3M105.4 92.7h5.1M105.4 95.3h5.1M171.4 96.5v11.5M246.4 96.5v11.5M29.2 108h10.2M29.2 113h10.2M29.2 105.4h10.2"/>
<path d="M29.2 110.5h10.2M29.2 115.6h10.2M29.2 118.1h10.2M29.2 102.9h10.2M29.2 100.3h10.2M105.4 108h5.1M105.4 113h6.4M105.4 105.4h5.1M105.4 110.5h6.4M105.4 115.6h6.4M105.4 118.1h6.4M105.4 102.9h5.1"/>
<path d="M105.4 100.3h5.1M149.9 115.6h8.8M149.9 118.1h8.8M171.4 100.3h11.5M184.1 113h6.4M184.1 115.6h6.4M184.1 118.1h6.4M190.5 100.3v3.8M227.3 115.6h6.4M227.3 118.1h6.4M246.4 100.3h11.4M259.1 113h6.3"/>
<path d="M259.1 115.6h6.3M259.1 118.1h6.3M265.4 100.3v3.8M57.1 138.4v6.4M59.7 138.4v6.4M62.2 138.4v6.4M64.8 138.4v6.4M67.3 138.4v6.4M69.8 138.4v6.4M72.4 138.4v6.4M74.9 138.4v6.4M77.5 138.4v6.4"/>
<path d="M80 138.4v6.4M82.5 138.4v2.6M85.1 138.4v3.8M105.4 120.7h1.3M153.7 138.4h5M158.7 128.3h-21.5v11.4M158.7 133.4h-12.7v6.3M184.1 120.7h6.4M184.1 133.4h6.4M184.1 128.3h6.4M184.1 138.4h6.4M184.1 125.7h6.4"/>
<path d="M184.1 130.8h6.4M184.1 123.2h6.4M184.1 135.9h6.4M228.6 138.4h5.1M233.7 133.4h-12.7v6.3M233.7 128.3h-21.6v11.4M259.1 120.7h6.3M259.1 133.4h6.3M259.1 128.3h6.3M259.1 138.4h5.1M259.1 125.7h6.3M259.1 130.8h6.3"/>
<path d="M259.1 123.2h6.3M259.1 135.9h6.3M153.7 146.1v1.2M171.4 148.6v2.5M184.1 141h5.1M228.6 146.1v1.2M246.4 148.6v2.5M259.1 141h5.1"/>
</g>
<g fill="#009600" stroke="#009600" stroke-width=".18">
<circle cx="127" cy="24.1" r=".46"/>
<circle cx="166.4" cy="26.7" r=".46"/>
<circle cx="171.4" cy="100.3" r=".46"/>
<circle cx="245.1" cy="29.2" r=".46"/>
<circle cx="246.4" cy="100.3" r=".46"/>
</g>
<text font-size="2.8" fill="#840000" x="178" y="190.9">Title:</text>
<g font-size="2.1" fill="#840000">
<text x="178" y="184">Sheet:</text>
<text x="186.2" y="184">/capacitive_touch/</text>
<text x="178" y="186.7">File:</text>
<text x="184.1" y="186.7">capacitive_touch.kicad_sch</text>
<text x="178" y="196.9">KiCad</text>
<text x="178" y="194.1">Size:</text>
<text x="184.7" y="194.1">A4</text>
<text x="185.7" y="196.9">E.D.A.</text>
<text x="193.3" y="196.9">8.0.4</text>
<text x="200" y="194.1">Date:</text>
<text x="263" y="194.3">Rev:</text>
<text x="263" y="196.9">Id:</text>
<text x="267.1" y="196.9">2/5</text>
</g>
<g font-size="1.8" fill="#840000">
<text x="35" y="11.9">1</text>
<text x="85" y="11.9">2</text>
<text x="135" y="11.9">3</text>
<text x="185" y="11.9">4</text>
<text x="235" y="11.9">5</text>
<text x="285" y="11.9">6</text>
<text x="10.3" y="35.9">A</text>
<text x="285.3" y="35.9">A</text>
<text x="186.8" y="40.3">Pad9</text>
<text x="113" y="46.7">SCL</text>
<text x="124.3" y="46.7">SDA</text>
<text x="142.1" y="42.9">SDA</text>
<text x="142.2" y="45.4">SCL</text>
<text x="186.8" y="47.9">Pad3</text>
<text x="186.8" y="42.9">Pad1</text>
<text x="186.8" y="45.4">Pad2</text>
<text x="219.6" y="45.4">SDA</text>
<text x="219.7" y="47.9">SCL</text>
<text x="268.1" y="47.9">Extra3</text>
<text x="268.1" y="42.9">PadNotes</text>
<text x="268.1" y="45.4">PadPattern</text>
<text x="186.8" y="53">MOD</text>
<text x="186.8" y="50.5">Pad4</text>
<text x="264.3" y="53">Extra1</text>
<text x="268.1" y="50.5">Extra2</text>
<text x="186.8" y="55.6">FILT</text>
<text x="186.8" y="58.1">AMP</text>
<text x="264.3" y="58.1">Pad15</text>
<text x="265.6" y="55.6">Pad16</text>
<text x="58.1" y="64.6" transform="rotate(-90 58.1 64.6)">MicL</text>
<text x="60.6" y="64.6" transform="rotate(-90 60.6 64.6)">PadL1</text>
<text x="63.2" y="64.6" transform="rotate(-90 63.2 64.6)">PadL2</text>
<text x="65.7" y="64.6" transform="rotate(-90 65.7 64.6)">PadAfter</text>
<text x="68.3" y="64.6" transform="rotate(-90 68.3 64.6)">PadVelo</text>
<text x="70.8" y="64.6" transform="rotate(-90 70.8 64.6)">PadMod</text>
<text x="73.3" y="64.6" transform="rotate(-90 73.3 64.6)">PadFlow</text>
<text x="75.9" y="64.6" transform="rotate(-90 75.9 64.6)">PadSet</text>
<text x="78.4" y="64.6" transform="rotate(-90 78.4 64.6)">PadR2</text>
<text x="81" y="64.6" transform="rotate(-90 81 64.6)">PadR1</text>
<text x="83.5" y="64.6" transform="rotate(-90 83.5 64.6)">MicR</text>
<text x="185.6" y="65.7">PadL4</text>
<text x="185.6" y="63.2">PadPocket</text>
<text x="186.8" y="60.6">SOUND</text>
<text x="264.3" y="65.7">Pad12</text>
<text x="264.3" y="60.6">Pad14</text>
<text x="264.3" y="63.2">Pad13</text>
<text x="185.6" y="68.3">PadL3</text>
<text x="264.3" y="68.3">Pad11</text>
<text x="264.3" y="70.8">Pad10</text>
<text x="10.3" y="85.9">B</text>
<text x="285.3" y="85.9">B</text>
<text x="23" y="91.1">PadL3</text>
<text x="23" y="93.7">PadL4</text>
<text x="111.9" y="93.7">PadR3</text>
<text x="18.9" y="96.2">PadPocket</text>
<text x="21.1" y="98.7">SOUND</text>
<text x="23.8" y="101.3">AMP</text>
<text x="108.1" y="98.7">PadEmpty</text>
<text x="111.9" y="96.2">PadR4</text>
<text x="111.9" y="101.3">POUCH</text>
<text x="23.5" y="106.4">MOD</text>
<text x="23.9" y="103.8">FILT</text>
<text x="111.9" y="106.4">COMP</text>
<text x="111.9" y="103.8">SCRATCH</text>
<text x="22.8" y="108.9">Pad4</text>
<text x="22.8" y="111.4">Pad3</text>
<text x="22.8" y="114">Pad2</text>
<text x="111.9" y="108.9">EFFCT</text>
<text x="113.2" y="111.4">Pad5</text>
<text x="113.2" y="114">Pad6</text>
<text x="191.9" y="114">PadR3</text>
<text x="266.9" y="114">PadR1</text>
<text x="22.8" y="119.1">Pad9</text>
<text x="22.8" y="116.5">Pad1</text>
<text x="113.2" y="116.5">Pad7</text>
<text x="113.2" y="119.1">Pad8</text>
<text x="144.7" y="116.5">SDA</text>
<text x="144.7" y="119.1">SCL</text>
<text x="191.9" y="116.5">PadR4</text>
<text x="191.9" y="119.1">PadEmpty</text>
<text x="222.1" y="116.5">SDA</text>
<text x="222.2" y="119.1">SCL</text>
<text x="266.9" y="116.5">PadR2</text>
<text x="108.1" y="121.6">PadGroups</text>
<text x="191.9" y="124.1">SCRATCH</text>
<text x="191.9" y="121.6">POUCH</text>
<text x="266.9" y="124.1">PadMod</text>
<text x="266.9" y="121.6">PadFlow</text>
<text x="191.9" y="126.7">COMP</text>
<text x="191.9" y="129.2">EFFCT</text>
<text x="191.9" y="131.8">Pad5</text>
<text x="266.9" y="126.7">PadVelo</text>
<text x="266.9" y="131.8">PadL2</text>
<text x="266.9" y="129.2">PadAfter</text>
<text x="10.3" y="135.9">C</text>
<text x="191.9" y="134.3">Pad6</text>
<text x="191.9" y="136.8">Pad7</text>
<text x="266.9" y="134.3">PadL1</text>
<text x="285.3" y="135.9">C</text>
<text x="190.7" y="141.9">PadGroups</text>
<text x="191.9" y="139.4">Pad8</text>
<text x="58.1" y="152.4" transform="rotate(-90 58.1 152.4)">Pad10</text>
<text x="60.6" y="152.4" transform="rotate(-90 60.6 152.4)">Pad11</text>
<text x="63.2" y="152.4" transform="rotate(-90 63.2 152.4)">Pad12</text>
<text x="65.7" y="152.4" transform="rotate(-90 65.7 152.4)">Pad13</text>
<text x="68.3" y="152.4" transform="rotate(-90 68.3 152.4)">Pad14</text>
<text x="70.8" y="152.4" transform="rotate(-90 70.8 152.4)">Pad15</text>
<text x="73.3" y="152.4" transform="rotate(-90 73.3 152.4)">Pad16</text>
<text x="75.9" y="152.5" transform="rotate(-90 75.9 152.5)">Extra1</text>
<text x="78.4" y="152.5" transform="rotate(-90 78.4 152.5)">Extra2</text>
<text x="81" y="152.5" transform="rotate(-90 81 152.5)">Extra3</text>
<text x="83.5" y="153.1" transform="rotate(-90 83.5 153.1)">PadPattern</text>
<text x="86" y="152.8" transform="rotate(-90 86 152.8)">PadNotes</text>
<text x="10.3" y="185.9">D</text>
<text x="285.3" y="185.9">D</text>
<text x="35" y="199.9">1</text>
<text x="85" y="199.9">2</text>
<text x="135" y="199.9">3</text>
<text x="185" y="199.9">4</text>
<text x="235" y="199.9">5</text>
<text x="285" y="199.9">6</text>
</g>
<g font-size="1.8" fill="#0000c2">
<text x="104.8" y="15.9">pull-up</text>
<text x="113.5" y="15.9">resistors</text>
<text x="122.9" y="15.9">for</text>
<text x="126.7" y="15.9">all</text>
<text x="130.3" y="15.9">SDA and</text>
<text x="139.7" y="15.9">SCL lines</text>
<text x="126.4" y="192.9">same</text>
<text x="127.6" y="194.9">different</text>
<text x="132.5" y="192.9">setup</text>
<text x="136.8" y="194.9">destinations</text>
<text x="138.8" y="192.9">for</text>
<text x="142.7" y="192.9">3x</text>
<text x="146.1" y="192.9">mpr121</text>
<text x="149.5" y="194.9">for</text>
<text x="153.4" y="194.9">touch</text>
<text x="154.5" y="192.9">circuits</text>
<text x="159.8" y="194.9">inputs</text>
<text x="162.8" y="192.9">just</text>
</g>
<g font-size="1.8" fill="#006464">
<text x="124" y="19.9">3V3_D</text>
<text x="163.4" y="19.9">3V3_D</text>
<text x="178.9" y="22.5">0.1uF</text>
<text x="180.3" y="19.9">C4</text>
<text x="242.1" y="22.5">3V3_D</text>
<text x="259" y="22.5">C7</text>
<text x="257.6" y="25">0.1uF</text>
<text x="124.1" y="33.7" transform="rotate(-90 124.1 33.7)">R96</text>
<text x="136.8" y="33.7" transform="rotate(-90 136.8 33.7)">R99</text>
<text x="151.9" y="35.9">MPR121QR2</text>
<text x="160.8" y="33.4">U4</text>
<text x="239.5" y="35.9">U5</text>
<text x="167.2" y="41.2" transform="rotate(-90 167.2 41.2)">VDD</text>
<text x="171.3" y="40.2">ELE0</text>
<text x="183.4" y="36.4">GND</text>
<text x="230.6" y="38.5">MPR121QR2</text>
<text x="262.1" y="39">GND</text>
<text x="156.7" y="45.3">SCL</text>
<text x="156.7" y="42.8">SDA</text>
<text x="171.3" y="45.3">ELE2</text>
<text x="171.3" y="47.9">ELE3</text>
<text x="171.3" y="42.8">ELE1</text>
<text x="235.5" y="47.9">SCL</text>
<text x="235.5" y="45.3">SDA</text>
<text x="246" y="43.7" transform="rotate(-90 246 43.7)">VDD</text>
<text x="250" y="47.9">ELE2</text>
<text x="250" y="42.8">ELE0</text>
<text x="250" y="45.3">ELE1</text>
<text x="156.7" y="50.4">~{IRQ}</text>
<text x="165.3" y="50.4">LED0/ELE4</text>
<text x="165.3" y="52.9">LED1/ELE5</text>
<text x="235.5" y="52.9">~{IRQ}</text>
<text x="244" y="52.9">LED0/ELE4</text>
<text x="250" y="50.4">ELE3</text>
<text x="156.7" y="55.5">ADDR</text>
<text x="165.3" y="55.5">LED2/ELE6</text>
<text x="165.3" y="58">LED3/ELE7</text>
<text x="235.5" y="58">ADDR</text>
<text x="244" y="55.5">LED1/ELE5</text>
<text x="244" y="58">LED2/ELE6</text>
<text x="156.7" y="65.6">VREG</text>
<text x="156.7" y="60.6">REXT</text>
<text x="164.1" y="65.6">LED6/ELE10</text>
<text x="165.3" y="60.6">LED4/ELE8</text>
<text x="165.3" y="63.1">LED5/ELE9</text>
<text x="235.5" y="63.1">REXT</text>
<text x="244" y="60.6">LED3/ELE7</text>
<text x="244" y="63.1">LED4/ELE8</text>
<text x="244" y="65.6">LED5/ELE9</text>
<text x="48.8" y="66.9">GND</text>
<text x="130.4" y="71.8" transform="rotate(-90 130.4 71.8)">R12</text>
<text x="139.3" y="71.8" transform="rotate(-90 139.3 71.8)">R11</text>
<text x="152.4" y="68.2">C5</text>
<text x="152.4" y="70.7">0.1uF</text>
<text x="164.1" y="68.2">LED7/ELE11</text>
<text x="167.2" y="71.9" transform="rotate(-90 167.2 71.9)">VSS</text>
<text x="231.1" y="70.7">C6</text>
<text x="235.5" y="68.2">VREG</text>
<text x="242.8" y="68.2">LED6/ELE10</text>
<text x="242.8" y="70.7">LED7/ELE11</text>
<text x="209.1" y="74.3" transform="rotate(-90 209.1 74.3)">R16</text>
<text x="218" y="74.3" transform="rotate(-90 218 74.3)">R18</text>
<text x="231.1" y="73.3">0.1uF</text>
<text x="246" y="74.4" transform="rotate(-90 246 74.4)">VSS</text>
<text x="66.8" y="78.3">J15</text>
<text x="130" y="79.6">GND</text>
<text x="138.9" y="79.6">GND</text>
<text x="146.6" y="79.6">GND</text>
<text x="164.3" y="83.4">GND</text>
<text x="208.8" y="82.1">GND</text>
<text x="217.7" y="82.1">GND</text>
<text x="225.3" y="82.1">GND</text>
<text x="99.8" y="88.5">J5</text>
<text x="243.1" y="86">GND</text>
<text x="101.5" y="90.5">Conn_01x12_Socket</text>
<text x="168.5" y="93.6">3V3_D</text>
<text x="184.7" y="93.6">C16</text>
<text x="243.4" y="93.6">3V3_D</text>
<text x="260.3" y="93.6">C9</text>
<text x="184" y="96.1">0.1uF</text>
<text x="258.9" y="96.1">0.1uF</text>
<text x="165.9" y="107">U10</text>
<text x="240.8" y="107">U6</text>
<text x="157" y="109.6">MPR121QR2</text>
<text x="176.4" y="113.9">ELE0</text>
<text x="188.5" y="110.1">GND</text>
<text x="231.9" y="109.6">MPR121QR2</text>
<text x="251.3" y="113.9">ELE0</text>
<text x="263.4" y="110.1">GND</text>
<text x="161.8" y="119">SCL</text>
<text x="161.8" y="116.4">SDA</text>
<text x="172.3" y="114.8" transform="rotate(-90 172.3 114.8)">VDD</text>
<text x="176.4" y="119">ELE2</text>
<text x="176.4" y="116.4">ELE1</text>
<text x="236.7" y="119">SCL</text>
<text x="236.7" y="116.4">SDA</text>
<text x="247.2" y="114.8" transform="rotate(-90 247.2 114.8)">VDD</text>
<text x="251.3" y="119">ELE2</text>
<text x="251.3" y="116.4">ELE1</text>
<text x="24.3" y="122">Conn_01x12_Socket</text>
<text x="42.6" y="124.1">J7</text>
<text x="161.8" y="124.1">~{IRQ}</text>
<text x="170.4" y="124.1">LED0/ELE4</text>
<text x="176.4" y="121.5">ELE3</text>
<text x="236.7" y="124.1">~{IRQ}</text>
<text x="245.3" y="124.1">LED0/ELE4</text>
<text x="251.3" y="121.5">ELE3</text>
<text x="161.8" y="129.1">ADDR</text>
<text x="170.4" y="126.6">LED1/ELE5</text>
<text x="170.4" y="129.1">LED2/ELE6</text>
<text x="170.4" y="131.7">LED3/ELE7</text>
<text x="236.7" y="129.1">ADDR</text>
<text x="245.3" y="126.6">LED1/ELE5</text>
<text x="245.3" y="129.1">LED2/ELE6</text>
<text x="245.3" y="131.7">LED3/ELE7</text>
<text x="91" y="135.2" transform="rotate(-90 91 135.2)">J6</text>
<text x="161.8" y="134.2">REXT</text>
<text x="170.4" y="134.2">LED4/ELE8</text>
<text x="170.4" y="136.8">LED5/ELE9</text>
<text x="236.7" y="134.2">REXT</text>
<text x="245.3" y="134.2">LED4/ELE8</text>
<text x="245.3" y="136.8">LED5/ELE9</text>
<text x="157.5" y="141.8">C15</text>
<text x="161.8" y="139.3">VREG</text>
<text x="169.2" y="139.3">LED6/ELE10</text>
<text x="169.2" y="141.8">LED7/ELE11</text>
<text x="232.4" y="141.8">C8</text>
<text x="236.7" y="139.3">VREG</text>
<text x="244.1" y="139.3">LED6/ELE10</text>
<text x="244.1" y="141.8">LED7/ELE11</text>
<text x="135.5" y="145.5" transform="rotate(-90 135.5 145.5)">R91</text>
<text x="144.4" y="145.5" transform="rotate(-90 144.4 145.5)">R93</text>
<text x="157.5" y="144.4">0.1uF</text>
<text x="172.3" y="145.5" transform="rotate(-90 172.3 145.5)">VSS</text>
<text x="210.4" y="145.5" transform="rotate(-90 210.4 145.5)">R20</text>
<text x="219.3" y="145.5" transform="rotate(-90 219.3 145.5)">R22</text>
<text x="232.4" y="144.4">0.1uF</text>
<text x="247.2" y="145.5" transform="rotate(-90 247.2 145.5)">VSS</text>
<text x="89" y="153.5" transform="rotate(-90 89 153.5)">Conn_01x12_Socket</text>
<text x="135.1" y="153.3">GND</text>
<text x="144" y="153.3">GND</text>
<text x="151.6" y="153.3">GND</text>
<text x="210.1" y="153.3">GND</text>
<text x="218.9" y="153.3">GND</text>
<text x="226.6" y="153.3">GND</text>
<text x="169.4" y="157.1">GND</text>
<text x="244.3" y="157.1">GND</text>
</g>
<g font-size="1.8" fill="#a90000">
<text x="154.2" y="41.7">3</text>
<text x="166.1" y="36.9" transform="rotate(-90 166.1 36.9)">20</text>
<text x="177.1" y="39.1">8</text>
<text x="177.1" y="41.7">9</text>
<text x="244.9" y="39.4" transform="rotate(-90 244.9 39.4)">20</text>
<text x="255.8" y="41.7">8</text>
<text x="154.2" y="44.2">2</text>
<text x="176.5" y="44.2">10</text>
<text x="176.5" y="46.7">11</text>
<text x="233" y="46.7">2</text>
<text x="233" y="44.2">3</text>
<text x="255.2" y="46.7">10</text>
<text x="255.8" y="44.2">9</text>
<text x="154.2" y="49.3">1</text>
<text x="176.5" y="49.3">12</text>
<text x="176.5" y="51.8">13</text>
<text x="233" y="51.8">1</text>
<text x="255.2" y="49.3">11</text>
<text x="255.2" y="51.8">12</text>
<text x="154.2" y="54.4">4</text>
<text x="154.2" y="59.4">7</text>
<text x="176.5" y="54.4">14</text>
<text x="176.5" y="56.9">15</text>
<text x="176.5" y="59.4">16</text>
<text x="233" y="56.9">4</text>
<text x="255.2" y="54.4">13</text>
<text x="255.2" y="56.9">14</text>
<text x="255.2" y="59.4">15</text>
<text x="154.2" y="64.5">5</text>
<text x="176.5" y="62">17</text>
<text x="176.5" y="64.5">18</text>
<text x="233" y="62">7</text>
<text x="255.2" y="62">16</text>
<text x="255.2" y="64.5">17</text>
<text x="176.5" y="67.1">19</text>
<text x="233" y="67.1">5</text>
<text x="255.2" y="67.1">18</text>
<text x="255.2" y="69.6">19</text>
<text x="54.4" y="73.1" transform="rotate(-90 54.4 73.1)">12</text>
<text x="56.9" y="73.1" transform="rotate(-90 56.9 73.1)">11</text>
<text x="59.4" y="73.1" transform="rotate(-90 59.4 73.1)">10</text>
<text x="62" y="72.5" transform="rotate(-90 62 72.5)">9</text>
<text x="64.5" y="72.5" transform="rotate(-90 64.5 72.5)">8</text>
<text x="67.1" y="72.5" transform="rotate(-90 67.1 72.5)">7</text>
<text x="69.6" y="72.5" transform="rotate(-90 69.6 72.5)">6</text>
<text x="72.1" y="72.5" transform="rotate(-90 72.1 72.5)">5</text>
<text x="74.7" y="72.5" transform="rotate(-90 74.7 72.5)">4</text>
<text x="77.2" y="72.5" transform="rotate(-90 77.2 72.5)">3</text>
<text x="79.8" y="72.5" transform="rotate(-90 79.8 72.5)">2</text>
<text x="82.3" y="72.5" transform="rotate(-90 82.3 72.5)">1</text>
<text x="166.1" y="74.4" transform="rotate(-90 166.1 74.4)">6</text>
<text x="244.9" y="76.9" transform="rotate(-90 244.9 76.9)">6</text>
<text x="40.6" y="89.9">1</text>
<text x="40.6" y="92.5">2</text>
<text x="40.6" y="95">3</text>
<text x="102.2" y="95">11</text>
<text x="102.2" y="92.5">12</text>
<text x="40.6" y="97.5">4</text>
<text x="40.6" y="100.1">5</text>
<text x="102.2" y="97.5">10</text>
<text x="102.8" y="100.1">9</text>
<text x="40.6" y="102.6">6</text>
<text x="40.6" y="105.2">7</text>
<text x="40.6" y="107.7">8</text>
<text x="102.8" y="107.7">6</text>
<text x="102.8" y="105.2">7</text>
<text x="102.8" y="102.6">8</text>
<text x="40" y="112.8">10</text>
<text x="40.6" y="110.2">9</text>
<text x="102.8" y="112.8">4</text>
<text x="102.8" y="110.2">5</text>
<text x="171.2" y="110.5" transform="rotate(-90 171.2 110.5)">20</text>
<text x="182.2" y="112.8">8</text>
<text x="246.1" y="110.5" transform="rotate(-90 246.1 110.5)">20</text>
<text x="257.1" y="112.8">8</text>
<text x="40" y="115.3">11</text>
<text x="40" y="117.9">12</text>
<text x="102.8" y="117.9">2</text>
<text x="102.8" y="115.3">3</text>
<text x="159.3" y="117.9">2</text>
<text x="159.3" y="115.3">3</text>
<text x="181.6" y="117.9">10</text>
<text x="182.2" y="115.3">9</text>
<text x="234.2" y="117.9">2</text>
<text x="234.2" y="115.3">3</text>
<text x="256.5" y="117.9">10</text>
<text x="257.1" y="115.3">9</text>
<text x="102.8" y="120.4">1</text>
<text x="159.3" y="122.9">1</text>
<text x="181.6" y="120.4">11</text>
<text x="181.6" y="122.9">12</text>
<text x="181.6" y="125.5">13</text>
<text x="234.2" y="122.9">1</text>
<text x="256.5" y="120.4">11</text>
<text x="256.5" y="122.9">12</text>
<text x="256.5" y="125.5">13</text>
<text x="159.3" y="128">4</text>
<text x="181.6" y="128">14</text>
<text x="181.6" y="130.6">15</text>
<text x="234.2" y="128">4</text>
<text x="256.5" y="128">14</text>
<text x="256.5" y="130.6">15</text>
<text x="56.9" y="137.2" transform="rotate(-90 56.9 137.2)">1</text>
<text x="59.4" y="137.2" transform="rotate(-90 59.4 137.2)">2</text>
<text x="62" y="137.2" transform="rotate(-90 62 137.2)">3</text>
<text x="64.5" y="137.2" transform="rotate(-90 64.5 137.2)">4</text>
<text x="67.1" y="137.2" transform="rotate(-90 67.1 137.2)">5</text>
<text x="69.6" y="137.2" transform="rotate(-90 69.6 137.2)">6</text>
<text x="72.1" y="137.2" transform="rotate(-90 72.1 137.2)">7</text>
<text x="74.7" y="137.2" transform="rotate(-90 74.7 137.2)">8</text>
<text x="77.2" y="137.2" transform="rotate(-90 77.2 137.2)">9</text>
<text x="79.8" y="137.8" transform="rotate(-90 79.8 137.8)">10</text>
<text x="82.3" y="137.8" transform="rotate(-90 82.3 137.8)">11</text>
<text x="84.8" y="137.8" transform="rotate(-90 84.8 137.8)">12</text>
<text x="159.3" y="133.1">7</text>
<text x="181.6" y="133.1">16</text>
<text x="181.6" y="135.6">17</text>
<text x="234.2" y="133.1">7</text>
<text x="256.5" y="133.1">16</text>
<text x="256.5" y="135.6">17</text>
<text x="159.3" y="138.2">5</text>
<text x="181.6" y="138.2">18</text>
<text x="181.6" y="140.7">19</text>
<text x="234.2" y="138.2">5</text>
<text x="256.5" y="138.2">18</text>
<text x="256.5" y="140.7">19</text>
<text x="171.2" y="148" transform="rotate(-90 171.2 148)">6</text>
<text x="246.1" y="148" transform="rotate(-90 246.1 148)">6</text>
</g>
<g font-size="1.4" fill="#006464">
<text x="121.4" y="33.3" transform="rotate(-90 121.4 33.3)">10k</text>
<text x="134.1" y="33.3" transform="rotate(-90 134.1 33.3)">10k</text>
<text x="132.8" y="71.8" transform="rotate(-90 132.8 71.8)">100k</text>
<text x="141.7" y="71.4" transform="rotate(-90 141.7 71.4)">75k</text>
<text x="211.6" y="74.4" transform="rotate(-90 211.6 74.4)">100k</text>
<text x="220.4" y="73.9" transform="rotate(-90 220.4 73.9)">75k</text>
<text x="137.9" y="145.5" transform="rotate(-90 137.9 145.5)">100k</text>
<text x="146.8" y="145" transform="rotate(-90 146.8 145)">75k</text>
<text x="212.8" y="145.5" transform="rotate(-90 212.8 145.5)">100k</text>
<text x="221.7" y="145" transform="rotate(-90 221.7 145)">75k</text>
</g>
</svg>
